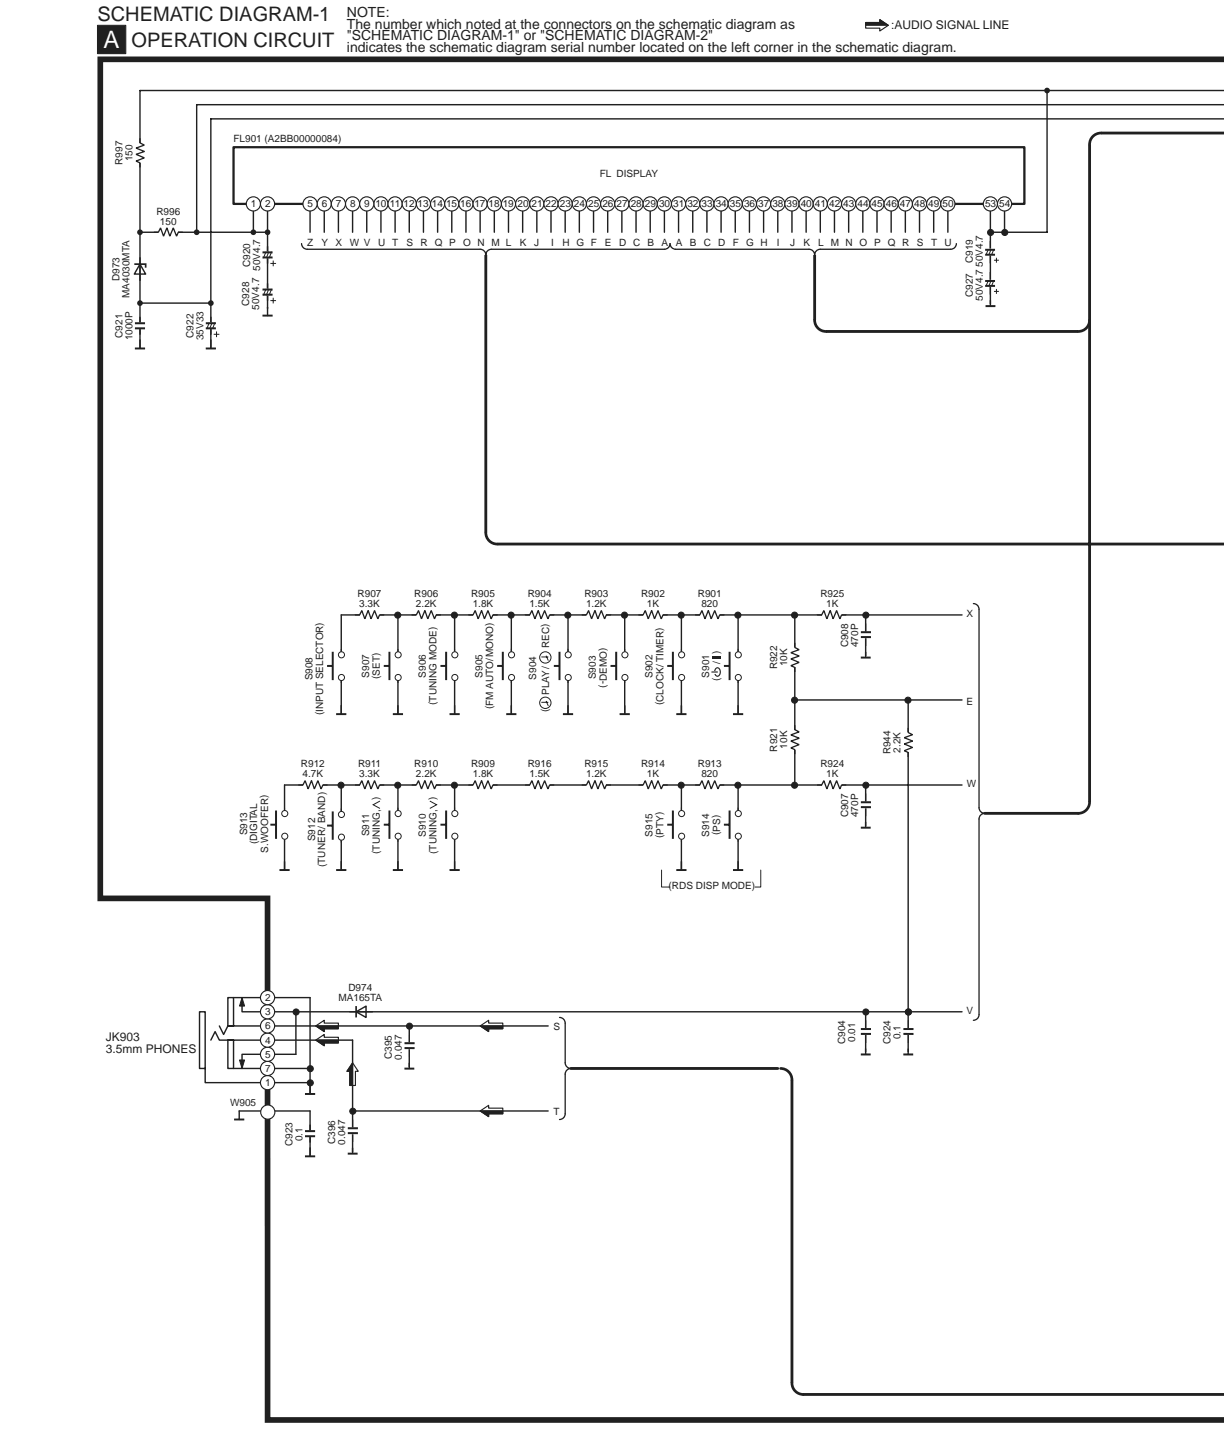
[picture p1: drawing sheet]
<svg xmlns="http://www.w3.org/2000/svg" width="216mm" height="253mm" viewBox="0 0 216 253" stroke-linecap="round" stroke-linejoin="round" font-family="sans-serif">
<g fill="none" stroke="#231f20" stroke-width=".25">
<path d="M215.9 16h-191.2v45.5M215.9 18.5h-181.2v22.5M44.7 36v5M47.2 36v19.7M54.7 36v5M57.2 36v5M59.7 36v5M62.2 36v5M64.7 36v5M67.2 36v5M69.7 36v5M72.2 36v5"/>
<path d="M74.7 36v5M77.2 36v5M79.7 36v5M82.2 36v5M84.7 36v5M87.2 36v5M89.7 36v5M92.2 36v5M94.7 36v5M97.2 36v5M99.7 36v5M102.2 36v5"/>
<path d="M104.7 36v5M107.2 36v5M109.7 36v5M112.2 36v5M114.7 36v5M117.2 36v5M119.7 36v5M122.2 36v5M124.7 36v5M127.2 36v5M129.7 36v5M132.2 36v5"/>
<path d="M134.7 36v5M137.2 36v5M139.7 36v5M142.2 36v5M144.7 36v5M147.2 36v5M149.7 36v5M152.2 36v5M154.7 36v5M157.2 36v5M159.7 36v5M162.2 36v5"/>
<path d="M164.7 36v5M167.2 36v5M215.9 21h-178.7v40.5M24.7 53.5h12.5M24.7 41h22.5M35.2 178.5h1v10h-1zM40.2 176h1v5h-1zM41.2 176h13.5M42.7 176v2.5h127M36.2 188.5v2.5h18.5M37.2 183.5l.7-1.5 .8 1.5h23.5M38.7 181l.7 1.5 .8-1.5h56.5"/>
<path d="M40.2 183.5h1v5h-1zM41.2 188.5h13.5M52.2 186h-9.5v2.5"/>
</g>
<g fill="#231f20" stroke="#231f20" stroke-width=".18">
<path d="M42.7 176l.4 1.5h-.9z"/>
<path d="M42.2 187h.9l-.4 1.5z"/>
</g>
<path d="M215.9 10.5h-198.2v148h29.5v92h168.7" fill="none" stroke="#231f20" stroke-width="1" stroke-linecap="butt"/>
<path d="M85.7 45v49M143.7 45v11.5" fill="none" stroke="#231f20" stroke-width=".5"/>
<path d="M46.3 55.7h1.8" fill="none" stroke="#231f20" stroke-width=".34"/>
<circle cx="47.2" cy="41" r=".5" fill="#231f20"/>
<path d="M24.7 60v1.5M37.2 60v1.5" fill="none" stroke="#231f20" stroke-width=".25"/>
<path d="M23.8 61.5h1.8M36.3 61.5h1.8" fill="none" stroke="#231f20" stroke-width=".34"/>
<g fill="#231f20">
<circle cx="37.2" cy="53.5" r=".5"/>
<circle cx="24.7" cy="53.5" r=".5"/>
<circle cx="44.7" cy="41" r=".5"/>
<circle cx="34.7" cy="41" r=".5"/>
<circle cx="24.7" cy="41" r=".5"/>
</g>
<path d="M184.7 16v25h-10" fill="none" stroke="#231f20" stroke-width=".25"/>
<circle cx="184.7" cy="16" r=".5" fill="#231f20"/>
<path d="M174.7 36v18M177.2 36v5M60.2 108.5h109.5M50.2 138.5h119.5M140.2 123.5h29.5M160.2 123.5v55M42.2 196h12.5" fill="none" stroke="#231f20" stroke-width=".25"/>
<path d="M192.2 25.5v116M194.2 23.5h21.7M145.7 58.5h44.5M87.7 96h128.2" fill="none" stroke="#231f20" stroke-width=".5"/>
<g fill="#fff" stroke="#231f20" stroke-width=".2">
<circle cx="47.2" cy="191" r="1.25"/>
<circle cx="47.2" cy="188.5" r="1.25"/>
<circle cx="47.2" cy="186" r="1.25"/>
<circle cx="47.2" cy="183.5" r="1.25"/>
<circle cx="47.2" cy="181" r="1.25"/>
<circle cx="47.2" cy="178.5" r="1.25"/>
<circle cx="47.2" cy="176" r="1.25"/>
<circle cx="47.2" cy="196.2" r="1.25"/>
</g>
<g fill="none" stroke="#231f20" stroke-width=".25">
<path d="M60.2 108.5v17.5M70.2 108.5v17.5M80.2 108.5v17.5M90.2 108.5v17.5M100.2 108.5v17.5M110.2 108.5v17.5M120.2 108.5v17.5M130.2 108.5v17.5M140.2 108.5v30M50.2 138.5v15M60.2 138.5v15M70.2 138.5v15"/>
<path d="M80.2 138.5v15M120.2 138.5v15M130.2 138.5v15M52.2 178.5v7.5M54.7 176v17M42.2 196v1.5M54.7 196v8M62.2 183.5v12.5h34.5"/>
</g>
<g fill="none" stroke="#231f20" stroke-width=".34">
<path d="M59.3 126h1.8M69.3 126h1.8M79.3 126h1.8M89.3 126h1.8M99.3 126h1.8M109.3 126h1.8M119.3 126h1.8M129.3 126h1.8M49.3 153.5h1.8M59.3 153.5h1.8M69.3 153.5h1.8M79.3 153.5h1.8"/>
<path d="M119.3 153.5h1.8M129.3 153.5h1.8M41.3 197.5h1.8M53.8 193h1.8M53.8 204h1.8"/>
</g>
<path d="M24.2 25.2h1v3.5h-1z" fill="#fff"/>
<path d="M24.7 24.5v.7l.8 .4-1.5 .5 1.5 .6-1.5 .5 1.5 .6-1.5 .6 .7 .3v.8" fill="none" stroke="#231f20" stroke-width=".23"/>
<path d="M27.9 40.4h3.5v1h-3.5z" fill="#fff"/>
<path d="M27.2 41h.7l.4-.8 .5 1.5 .6-1.5 .6 1.5 .6-1.5 .5 1.5 .4-.7h.7" fill="none" stroke="#231f20" stroke-width=".23"/>
<path d="M24.7 46.6l1 1.7h-2zM24.7 45.5v4M24.7 56v3M37.2 56v3M47.2 43.5v3" fill="none" stroke="#231f20" stroke-width=".25"/>
<path d="M23.7 46.6h2v.6" fill="none" stroke="#231f20" stroke-width=".3"/>
<g fill="#fff" stroke="#fff" stroke-width=".18">
<path d="M23.7 57h2v1h-2z"/>
<path d="M36.2 57h2v1h-2z"/>
<path d="M46.2 44.5h2v1h-2z"/>
</g>
<path d="M23.8 57.9h1.8M23.8 57h1.8M36.3 57.9h1.8M36.3 57h1.8M46.3 45.4h1.8M46.3 44.5h1.8" fill="none" stroke="#231f20" stroke-width=".35"/>
<path d="M36.9 57l-.4 1M37.4 57l-.4 1M37.7 59h1M37.9 57l-.4 1M38.2 58.5v1M46.9 44.5l-.4 1M47.4 44.5l-.4 1M47.7 46.5h1M47.9 44.5l-.4 1M48.2 46v1" fill="none" stroke="#231f20" stroke-width=".18"/>
<path d="M144.9 107.9h3.5v1h-3.5z" fill="#fff"/>
<path d="M144.2 108.5h.7l.4-.8 .5 1.5 .6-1.5 .6 1.5 .6-1.5 .5 1.5 .4-.7h.7" fill="none" stroke="#231f20" stroke-width=".23"/>
<path d="M139.7 114.2h1v3.5h-1z" fill="#fff"/>
<path d="M140.2 113.5v.7l.8 .4-1.5 .5 1.5 .6-1.5 .5 1.5 .6-1.5 .6 .7 .3v.8" fill="none" stroke="#231f20" stroke-width=".23"/>
<path d="M144.9 137.9h3.5v1h-3.5z" fill="#fff"/>
<path d="M144.2 138.5h.7l.4-.8 .5 1.5 .6-1.5 .6 1.5 .6-1.5 .5 1.5 .4-.7h.7" fill="none" stroke="#231f20" stroke-width=".23"/>
<path d="M139.7 128.7h1v3.5h-1z" fill="#fff"/>
<path d="M140.2 128v.7l.8 .4-1.5 .5 1.5 .6-1.5 .5 1.5 .6-1.5 .6 .7 .3v.8" fill="none" stroke="#231f20" stroke-width=".23"/>
<path d="M159.7 129.2h1v3.5h-1z" fill="#fff"/>
<path d="M160.2 128.5v.7l.8 .4-1.5 .5 1.5 .6-1.5 .5 1.5 .6-1.5 .6 .7 .3v.8" fill="none" stroke="#231f20" stroke-width=".23"/>
<path d="M61.7 178.5h4M62.8 178.5l1.8-1v2zM54.7 198.5v3" fill="none" stroke="#231f20" stroke-width=".25"/>
<path d="M62.8 177.5v2" fill="none" stroke="#231f20" stroke-width=".3"/>
<path d="M53.7 199.5h2v1h-2z" fill="#fff" stroke="#fff" stroke-width=".18"/>
<path d="M53.8 199.5h1.8M53.8 200.4h1.8" fill="none" stroke="#231f20" stroke-width=".35"/>
<path d="M53.4 137.9h3.5v1h-3.5z" fill="#fff"/>
<path d="M52.7 138.5h.7l.4-.8 .5 1.5 .6-1.5 .6 1.5 .6-1.5 .5 1.5 .4-.7h.7" fill="none" stroke="#231f20" stroke-width=".23"/>
<path d="M63.4 137.9h3.5v1h-3.5z" fill="#fff"/>
<path d="M62.7 138.5h.7l.4-.8 .5 1.5 .6-1.5 .6 1.5 .6-1.5 .5 1.5 .4-.7h.7" fill="none" stroke="#231f20" stroke-width=".23"/>
<path d="M73.4 137.9h3.5v1h-3.5z" fill="#fff"/>
<path d="M72.7 138.5h.7l.4-.8 .5 1.5 .6-1.5 .6 1.5 .6-1.5 .5 1.5 .4-.7h.7" fill="none" stroke="#231f20" stroke-width=".23"/>
<path d="M83.4 137.9h3.5v1h-3.5z" fill="#fff"/>
<path d="M82.7 138.5h.7l.4-.8 .5 1.5 .6-1.5 .6 1.5 .6-1.5 .5 1.5 .4-.7h.7" fill="none" stroke="#231f20" stroke-width=".23"/>
<path d="M93.4 137.9h3.5v1h-3.5z" fill="#fff"/>
<path d="M92.7 138.5h.7l.4-.8 .5 1.5 .6-1.5 .6 1.5 .6-1.5 .5 1.5 .4-.7h.7" fill="none" stroke="#231f20" stroke-width=".23"/>
<path d="M103.4 137.9h3.5v1h-3.5z" fill="#fff"/>
<path d="M102.7 138.5h.7l.4-.8 .5 1.5 .6-1.5 .6 1.5 .6-1.5 .5 1.5 .4-.7h.7" fill="none" stroke="#231f20" stroke-width=".23"/>
<path d="M113.4 137.9h3.5v1h-3.5z" fill="#fff"/>
<path d="M112.7 138.5h.7l.4-.8 .5 1.5 .6-1.5 .6 1.5 .6-1.5 .5 1.5 .4-.7h.7" fill="none" stroke="#231f20" stroke-width=".23"/>
<path d="M123.4 137.9h3.5v1h-3.5z" fill="#fff"/>
<path d="M122.7 138.5h.7l.4-.8 .5 1.5 .6-1.5 .6 1.5 .6-1.5 .5 1.5 .4-.7h.7" fill="none" stroke="#231f20" stroke-width=".23"/>
<path d="M63.4 107.9h3.5v1h-3.5z" fill="#fff"/>
<path d="M62.7 108.5h.7l.4-.8 .5 1.5 .6-1.5 .6 1.5 .6-1.5 .5 1.5 .4-.7h.7" fill="none" stroke="#231f20" stroke-width=".23"/>
<path d="M73.4 107.9h3.5v1h-3.5z" fill="#fff"/>
<path d="M72.7 108.5h.7l.4-.8 .5 1.5 .6-1.5 .6 1.5 .6-1.5 .5 1.5 .4-.7h.7" fill="none" stroke="#231f20" stroke-width=".23"/>
<path d="M83.4 107.9h3.5v1h-3.5z" fill="#fff"/>
<path d="M82.7 108.5h.7l.4-.8 .5 1.5 .6-1.5 .6 1.5 .6-1.5 .5 1.5 .4-.7h.7" fill="none" stroke="#231f20" stroke-width=".23"/>
<path d="M93.4 107.9h3.5v1h-3.5z" fill="#fff"/>
<path d="M92.7 108.5h.7l.4-.8 .5 1.5 .6-1.5 .6 1.5 .6-1.5 .5 1.5 .4-.7h.7" fill="none" stroke="#231f20" stroke-width=".23"/>
<path d="M103.4 107.9h3.5v1h-3.5z" fill="#fff"/>
<path d="M102.7 108.5h.7l.4-.8 .5 1.5 .6-1.5 .6 1.5 .6-1.5 .5 1.5 .4-.7h.7" fill="none" stroke="#231f20" stroke-width=".23"/>
<path d="M113.4 107.9h3.5v1h-3.5z" fill="#fff"/>
<path d="M112.7 108.5h.7l.4-.8 .5 1.5 .6-1.5 .6 1.5 .6-1.5 .5 1.5 .4-.7h.7" fill="none" stroke="#231f20" stroke-width=".23"/>
<path d="M123.4 107.9h3.5v1h-3.5z" fill="#fff"/>
<path d="M122.7 108.5h.7l.4-.8 .5 1.5 .6-1.5 .6 1.5 .6-1.5 .5 1.5 .4-.7h.7" fill="none" stroke="#231f20" stroke-width=".23"/>
<path d="M41.2 26h139.5v10h-139.5z" fill="none" stroke="#231f20" stroke-width=".4"/>
<g fill="#fff" stroke="#231f20" stroke-width=".2">
<circle cx="44.7" cy="36" r="1.25"/>
<circle cx="57.2" cy="36" r="1.25"/>
<circle cx="62.2" cy="36" r="1.25"/>
<circle cx="67.2" cy="36" r="1.25"/>
<circle cx="69.7" cy="36" r="1.25"/>
<circle cx="72.2" cy="36" r="1.25"/>
<circle cx="74.7" cy="36" r="1.25"/>
<circle cx="77.2" cy="36" r="1.25"/>
<circle cx="79.7" cy="36" r="1.25"/>
<circle cx="82.2" cy="36" r="1.25"/>
<circle cx="84.7" cy="36" r="1.25"/>
<circle cx="87.2" cy="36" r="1.25"/>
<circle cx="89.7" cy="36" r="1.25"/>
<circle cx="92.2" cy="36" r="1.25"/>
<circle cx="94.7" cy="36" r="1.25"/>
<circle cx="97.2" cy="36" r="1.25"/>
<circle cx="99.7" cy="36" r="1.25"/>
<circle cx="102.2" cy="36" r="1.25"/>
<circle cx="104.7" cy="36" r="1.25"/>
<circle cx="107.2" cy="36" r="1.25"/>
<circle cx="109.7" cy="36" r="1.25"/>
<circle cx="112.2" cy="36" r="1.25"/>
<circle cx="114.7" cy="36" r="1.25"/>
<circle cx="117.2" cy="36" r="1.25"/>
<circle cx="119.7" cy="36" r="1.25"/>
<circle cx="122.2" cy="36" r="1.25"/>
<circle cx="124.7" cy="36" r="1.25"/>
<circle cx="127.2" cy="36" r="1.25"/>
<circle cx="129.7" cy="36" r="1.25"/>
<circle cx="132.2" cy="36" r="1.25"/>
<circle cx="134.7" cy="36" r="1.25"/>
<circle cx="137.2" cy="36" r="1.25"/>
<circle cx="139.7" cy="36" r="1.25"/>
<circle cx="142.2" cy="36" r="1.25"/>
<circle cx="144.7" cy="36" r="1.25"/>
<circle cx="147.2" cy="36" r="1.25"/>
<circle cx="149.7" cy="36" r="1.25"/>
<circle cx="152.2" cy="36" r="1.25"/>
<circle cx="154.7" cy="36" r="1.25"/>
<circle cx="157.2" cy="36" r="1.25"/>
<circle cx="159.7" cy="36" r="1.25"/>
<circle cx="162.2" cy="36" r="1.25"/>
<circle cx="164.7" cy="36" r="1.25"/>
<circle cx="167.2" cy="36" r="1.25"/>
<circle cx="174.7" cy="36" r="1.25"/>
<circle cx="177.2" cy="36" r="1.25"/>
<circle cx="47.2" cy="36" r="1.25"/>
<circle cx="54.7" cy="36" r="1.25"/>
<circle cx="59.7" cy="36" r="1.25"/>
<circle cx="64.7" cy="36" r="1.25"/>
</g>
<path d="M126.4 117.8a.65 .65 0 0 1 .6 .3 .65 .65 0 0 1 0 .7 .46 .46 0 0 1-.4 .5 .46 .46 0 0 1-.5-.5 .92 .92 0 0 1 .3-1z" fill="none" stroke="#231f20" stroke-width=".2"/>
<path d="M125.6 118.3h1v.5h-1z" fill="#fff"/>
<path d="M125.6 118.5h1" fill="none" stroke="#231f20" stroke-width=".2"/>
<path d="M125.6 115.8h1.5v.4h-1.5z" fill="#231f20"/>
<g fill="none" stroke="#231f20" stroke-width=".18">
<path d="M46.9 51l-.4 1M47.4 51l-.4 1M47.7 53h1M47.9 51l-.4 1M48.2 52.5v1M174.3 44l-.3 .9M174.7 42.5v4M174.8 44l-.3 .9M175.3 44l-.4 .9M175.3 45.9h.9M175.8 45.5v.8M116.7 153.5v3h1.5"/>
<path d="M134.2 153.5v3h-1"/>
</g>
<path d="M47.2 50v3" fill="none" stroke="#231f20" stroke-width=".25"/>
<g fill="#fff" stroke="#fff" stroke-width=".18">
<path d="M46.2 51h2v1h-2z"/>
<path d="M173.7 44h2v1h-2z"/>
</g>
<path d="M46.3 52h1.8M46.3 51.1h1.8M173.8 44.1h1.7M173.8 44.9h1.7" fill="none" stroke="#231f20" stroke-width=".35"/>
<g fill="#231f20" stroke="#231f20" stroke-width=".18">
<path d="M17.2 4.5h5v5h-5z"/>
<circle cx="174.7" cy="41" r=".54"/>
<circle cx="177.2" cy="41" r=".54"/>
</g>
<path d="M85.7 94a2 2 0 0 0 2 2" fill="none" stroke="#231f20" stroke-width=".48"/>
<path d="M53.2 43a1 1 0 0 0 1 1h30.5a1 1 0 0 1 1 1 1 1 0 0 1 1-1h30.5a1 1 0 0 0 1-1 1 1 0 0 0 1 1h23.5a1 1 0 0 1 1 1 1 1 0 0 1 1-1h23a1 1 0 0 0 1-1" fill="none" stroke="#231f20" stroke-width=".23"/>
<path d="M173.7 53.6h2v.5h-2z" fill="#fff"/>
<path d="M174.7 53v1M72.2 181v7.5" fill="none" stroke="#231f20" stroke-width=".25"/>
<path d="M173.8 49.6h1.7M173.8 50.4h1.7M173.8 54h1.8" fill="none" stroke="#231f20" stroke-width=".35"/>
<path d="M174.3 49.5l-.3 .9M174.7 48v4M174.8 49.5l-.3 .9M175.3 49.5l-.4 .9M175.3 51.4h.9M175.8 51v.8" fill="none" stroke="#231f20" stroke-width=".18"/>
<path d="M173.7 49.5h2v1h-2z" fill="#fff" stroke="#fff" stroke-width=".18"/>
<path d="M194.2 23.5a2 2 0 0 0-2 2M143.7 56.5a2 2 0 0 0 2 2M192.2 56.5a2 2 0 0 1-2 2" fill="none" stroke="#231f20" stroke-width=".48"/>
<path d="M71.2 188.1h2v.5h-2z" fill="#fff"/>
<path d="M62.2 196v7.5M72.2 187.5v1" fill="none" stroke="#231f20" stroke-width=".25"/>
<path d="M71.3 188.5h1.8M71.3 184h1.8M71.3 184.9h1.8" fill="none" stroke="#231f20" stroke-width=".35"/>
<path d="M72.2 182.5v4" fill="none" stroke="#231f20" stroke-width=".18"/>
<path d="M71.2 184h2v1h-2z" fill="#fff" stroke="#fff" stroke-width=".18"/>
<circle cx="72.2" cy="181" r=".54" fill="#231f20" stroke="#231f20" stroke-width=".18"/>
<path d="M61.2 203.1h2v.5h-2z" fill="#fff"/>
<path d="M152.7 138.5v7.5M62.2 202.5v1" fill="none" stroke="#231f20" stroke-width=".25"/>
<path d="M61.3 199h1.8M61.3 199.9h1.8M61.3 203.5h1.8" fill="none" stroke="#231f20" stroke-width=".35"/>
<path d="M62.2 197.5v4" fill="none" stroke="#231f20" stroke-width=".18"/>
<path d="M61.2 199h2v1h-2z" fill="#fff" stroke="#fff" stroke-width=".18"/>
<circle cx="62.2" cy="196" r=".54" fill="#231f20" stroke="#231f20" stroke-width=".18"/>
<path d="M151.7 145.6h2v.5h-2z" fill="#fff"/>
<path d="M152.7 145v1M160.2 178.5v7.5" fill="none" stroke="#231f20" stroke-width=".25"/>
<path d="M151.8 146h1.8M151.8 141.5h1.8M151.8 142.4h1.8" fill="none" stroke="#231f20" stroke-width=".35"/>
<path d="M152.7 140v4" fill="none" stroke="#231f20" stroke-width=".18"/>
<path d="M151.7 141.5h2v1h-2z" fill="#fff" stroke="#fff" stroke-width=".18"/>
<circle cx="152.7" cy="138.5" r=".54" fill="#231f20" stroke="#231f20" stroke-width=".18"/>
<path d="M159.2 185.6h2v.5h-2z" fill="#fff"/>
<path d="M152.7 108.5v7.5M160.2 185v1" fill="none" stroke="#231f20" stroke-width=".25"/>
<path d="M159.3 186h1.8M159.3 181.5h1.8M159.3 182.4h1.8" fill="none" stroke="#231f20" stroke-width=".35"/>
<path d="M160.2 180v4" fill="none" stroke="#231f20" stroke-width=".18"/>
<path d="M159.2 181.5h2v1h-2z" fill="#fff" stroke="#fff" stroke-width=".18"/>
<circle cx="160.2" cy="178.5" r=".54" fill="#231f20" stroke="#231f20" stroke-width=".18"/>
<path d="M151.7 115.6h2v.5h-2z" fill="#fff"/>
<path d="M152.7 115v1" fill="none" stroke="#231f20" stroke-width=".25"/>
<path d="M151.8 116h1.8M151.8 111.5h1.8M151.8 112.4h1.8M127.7 145.5h1M128.7 143v5" fill="none" stroke="#231f20" stroke-width=".35"/>
<path d="M152.7 110v4M130.2 142.5v6" fill="none" stroke="#231f20" stroke-width=".18"/>
<g fill="#fff" stroke="#fff" stroke-width=".18">
<path d="M151.7 111.5h2v1h-2z"/>
<path d="M129.7 143.5h1v3.9h-1z"/>
</g>
<g fill="#231f20" stroke="#231f20" stroke-width=".18">
<circle cx="152.7" cy="108.5" r=".54"/>
<circle cx="160.2" cy="123.5" r=".54"/>
<circle cx="160.2" cy="178.5" r=".54"/>
<circle cx="140.2" cy="123.5" r=".54"/>
<circle cx="140.2" cy="138.5" r=".54"/>
<circle cx="140.2" cy="108.5" r=".54"/>
<circle cx="130.2" cy="108.5" r=".54"/>
<circle cx="120.2" cy="108.5" r=".54"/>
<circle cx="110.2" cy="108.5" r=".54"/>
<circle cx="100.2" cy="108.5" r=".54"/>
<circle cx="90.2" cy="108.5" r=".54"/>
<circle cx="80.2" cy="108.5" r=".54"/>
<circle cx="70.2" cy="108.5" r=".54"/>
<circle cx="130.2" cy="138.5" r=".54"/>
<circle cx="120.2" cy="138.5" r=".54"/>
<circle cx="80.2" cy="138.5" r=".54"/>
<circle cx="70.2" cy="138.5" r=".54"/>
<circle cx="60.2" cy="138.5" r=".54"/>
</g>
<g fill="#fff" stroke="#231f20" stroke-width=".18">
<circle cx="130.2" cy="147.5" r=".54"/>
<circle cx="130.2" cy="143.5" r=".54"/>
</g>
<path d="M120.2 142.5v6" fill="none" stroke="#231f20" stroke-width=".18"/>
<path d="M117.7 145.5h1M118.7 143v5" fill="none" stroke="#231f20" stroke-width=".35"/>
<path d="M119.7 143.5h1v3.9h-1z" fill="#fff" stroke="#fff" stroke-width=".18"/>
<g fill="#fff" stroke="#231f20" stroke-width=".18">
<circle cx="120.2" cy="147.5" r=".54"/>
<circle cx="120.2" cy="143.5" r=".54"/>
</g>
<path d="M67 141.3l-1.2 .7 1.2 .6M75.8 141.3l1.2 .7-1.2 .6M80.2 142.5v6" fill="none" stroke="#231f20" stroke-width=".18"/>
<path d="M77.7 145.5h1M78.7 143v5" fill="none" stroke="#231f20" stroke-width=".35"/>
<path d="M79.7 143.5h1v3.9h-1z" fill="#fff" stroke="#fff" stroke-width=".18"/>
<g fill="#fff" stroke="#231f20" stroke-width=".18">
<circle cx="80.2" cy="147.5" r=".54"/>
<circle cx="80.2" cy="143.5" r=".54"/>
</g>
<path d="M70.2 142.5v6" fill="none" stroke="#231f20" stroke-width=".18"/>
<path d="M67.7 145.5h1M68.7 143v5" fill="none" stroke="#231f20" stroke-width=".35"/>
<path d="M69.7 143.5h1v3.9h-1z" fill="#fff" stroke="#fff" stroke-width=".18"/>
<g fill="#fff" stroke="#231f20" stroke-width=".18">
<circle cx="70.2" cy="147.5" r=".54"/>
<circle cx="70.2" cy="143.5" r=".54"/>
</g>
<path d="M60.2 142.6v6" fill="none" stroke="#231f20" stroke-width=".18"/>
<path d="M57.7 145.6h1M58.7 143.1v5" fill="none" stroke="#231f20" stroke-width=".35"/>
<path d="M59.7 143.6h1v4h-1z" fill="#fff" stroke="#fff" stroke-width=".18"/>
<g fill="#fff" stroke="#231f20" stroke-width=".18">
<circle cx="60.2" cy="147.7" r=".54"/>
<circle cx="60.2" cy="143.7" r=".54"/>
</g>
<path d="M50.2 142.5v6" fill="none" stroke="#231f20" stroke-width=".18"/>
<path d="M47.7 145.5h1M48.7 143v5" fill="none" stroke="#231f20" stroke-width=".35"/>
<path d="M49.7 143.5h1v3.9h-1z" fill="#fff" stroke="#fff" stroke-width=".18"/>
<g fill="#fff" stroke="#231f20" stroke-width=".18">
<circle cx="50.2" cy="147.5" r=".54"/>
<circle cx="50.2" cy="143.5" r=".54"/>
</g>
<path d="M130.2 114.5v6" fill="none" stroke="#231f20" stroke-width=".18"/>
<path d="M127.7 117.5h1M128.7 115v5" fill="none" stroke="#231f20" stroke-width=".35"/>
<path d="M129.7 115.5h1v3.9h-1z" fill="#fff" stroke="#fff" stroke-width=".18"/>
<g fill="#fff" stroke="#231f20" stroke-width=".18">
<circle cx="130.2" cy="119.5" r=".54"/>
<circle cx="130.2" cy="115.5" r=".54"/>
</g>
<path d="M120.2 114.5v6" fill="none" stroke="#231f20" stroke-width=".18"/>
<path d="M117.7 117.5h1M118.7 115v5" fill="none" stroke="#231f20" stroke-width=".35"/>
<path d="M119.7 115.5h1v3.9h-1z" fill="#fff" stroke="#fff" stroke-width=".18"/>
<g fill="#fff" stroke="#231f20" stroke-width=".18">
<circle cx="120.2" cy="119.5" r=".54"/>
<circle cx="120.2" cy="115.5" r=".54"/>
</g>
<path d="M110.2 114.5v6" fill="none" stroke="#231f20" stroke-width=".18"/>
<path d="M107.7 117.5h1M108.7 115v5" fill="none" stroke="#231f20" stroke-width=".35"/>
<path d="M109.7 115.5h1v3.9h-1z" fill="#fff" stroke="#fff" stroke-width=".18"/>
<g fill="#fff" stroke="#231f20" stroke-width=".18">
<circle cx="110.2" cy="119.5" r=".54"/>
<circle cx="110.2" cy="115.5" r=".54"/>
</g>
<path d="M100.2 114.5v6" fill="none" stroke="#231f20" stroke-width=".18"/>
<path d="M97.7 117.5h1M98.7 115v5" fill="none" stroke="#231f20" stroke-width=".35"/>
<path d="M99.7 115.5h1v3.9h-1z" fill="#fff" stroke="#fff" stroke-width=".18"/>
<g fill="#fff" stroke="#231f20" stroke-width=".18">
<circle cx="100.2" cy="119.5" r=".54"/>
<circle cx="100.2" cy="115.5" r=".54"/>
</g>
<path d="M90.2 114.5v6" fill="none" stroke="#231f20" stroke-width=".18"/>
<path d="M87.7 117.5h1M88.7 115v5" fill="none" stroke="#231f20" stroke-width=".35"/>
<path d="M89.7 115.5h1v3.9h-1z" fill="#fff" stroke="#fff" stroke-width=".18"/>
<g fill="#fff" stroke="#231f20" stroke-width=".18">
<circle cx="90.2" cy="119.5" r=".54"/>
<circle cx="90.2" cy="115.5" r=".54"/>
</g>
<path d="M80.2 114.5v6" fill="none" stroke="#231f20" stroke-width=".18"/>
<path d="M77.7 117.5h1M78.7 115v5" fill="none" stroke="#231f20" stroke-width=".35"/>
<path d="M79.7 115.5h1v3.9h-1z" fill="#fff" stroke="#fff" stroke-width=".18"/>
<g fill="#fff" stroke="#231f20" stroke-width=".18">
<circle cx="80.2" cy="119.5" r=".54"/>
<circle cx="80.2" cy="115.5" r=".54"/>
</g>
<path d="M70.2 114.5v6" fill="none" stroke="#231f20" stroke-width=".18"/>
<path d="M67.7 117.5h1M68.7 115v5" fill="none" stroke="#231f20" stroke-width=".35"/>
<path d="M69.7 115.5h1v3.9h-1z" fill="#fff" stroke="#fff" stroke-width=".18"/>
<g fill="#fff" stroke="#231f20" stroke-width=".18">
<circle cx="70.2" cy="119.5" r=".54"/>
<circle cx="70.2" cy="115.5" r=".54"/>
</g>
<path d="M60.2 114.5v6" fill="none" stroke="#231f20" stroke-width=".18"/>
<path d="M57.7 117.5h1M58.7 115v5" fill="none" stroke="#231f20" stroke-width=".35"/>
<path d="M59.7 115.5h1v3.9h-1z" fill="#fff" stroke="#fff" stroke-width=".18"/>
<g fill="#fff" stroke="#231f20" stroke-width=".18">
<circle cx="60.2" cy="119.5" r=".54"/>
<circle cx="60.2" cy="115.5" r=".54"/>
</g>
<g fill="none" stroke="#231f20" stroke-width=".18">
<path d="M95.5 115.9h1.2M96.4 115.7l.3 .8M95.5 123.9h1.2M96.4 123.7l.3 .8"/>
<circle cx="96.2" cy="116" r="1"/>
<circle cx="96.2" cy="124" r="1"/>
</g>
<g fill="#231f20" stroke="#231f20" stroke-width=".18">
<circle cx="52.2" cy="178.5" r=".54"/>
<circle cx="54.7" cy="188.5" r=".54"/>
<circle cx="54.7" cy="191" r=".54"/>
</g>
<path d="M171.7 106.5a1 1 0 0 1 1 1v35a1 1 0 0 0 1 1 1 1 0 0 0-1 1v34.5a1 1 0 0 1-1 1M98.7 179.5a1 1 0 0 1 1 1v7a1 1 0 0 0 1 1 1 1 0 0 0-1 1v7a1 1 0 0 1-1 1" fill="none" stroke="#231f20" stroke-width=".23"/>
<path d="M173.7 143.5h16.5M100.7 188.5h36.5" fill="none" stroke="#231f20" stroke-width=".5"/>
<path d="M192.2 141.5a2 2 0 0 1-2 2" fill="none" stroke="#231f20" stroke-width=".48"/>
<path d="M152.7 178.5v7.5" fill="none" stroke="#231f20" stroke-width=".25"/>
<path d="M151.7 185.6h2v.5h-2z" fill="#fff"/>
<path d="M152.7 185v1" fill="none" stroke="#231f20" stroke-width=".25"/>
<path d="M151.8 186h1.8M151.8 181.5h1.8M151.8 182.4h1.8" fill="none" stroke="#231f20" stroke-width=".35"/>
<path d="M152.7 180v4" fill="none" stroke="#231f20" stroke-width=".18"/>
<path d="M151.7 181.5h2v1h-2z" fill="#fff" stroke="#fff" stroke-width=".18"/>
<g fill="#231f20" stroke="#231f20" stroke-width=".18">
<path d="M152.7 4h2.5v-.5l1.5 1h-4z"/>
<path d="M84.7 181h4v.5h-2.5v.5z"/>
<path d="M84.7 196h4v.5h-2.5v.5z"/>
<path d="M62.2 187.5v4h-.5v-2.5h-.5z"/>
<path d="M55.7 183.5h4v.5h-2.5v.5z"/>
<path d="M55.7 181h4v.5h-2.5v.5z"/>
<circle cx="152.7" cy="178.5" r=".54"/>
</g>
<path d="M139.7 190.5v53.5M141.7 246h74.2" fill="none" stroke="#231f20" stroke-width=".5"/>
<path d="M137.7 188.5a2 2 0 0 1 2 2M139.7 244a2 2 0 0 0 2 2" fill="none" stroke="#231f20" stroke-width=".48"/>
<path d="M152.7 4h2.5v-.5l1.5 1-1.5 1v-.5h-2.5zM55.7 183.5l1.5-1v.5h2.5v1h-2.5v.5zM55.7 181l1.5-1v.5h2.5v1h-2.5v.5zM62.2 187.5l1 1.5h-.5v2.5h-1v-2.5h-.5zM84.7 181l1.5-1v.5h2.5v1h-2.5v.5zM84.7 196l1.5-1v.5h2.5v1h-2.5v.5z" fill="none" stroke="#231f20" stroke-width=".2"/>
<text font-size="4.2" fill="#fff" x="18.2" y="8.4">A</text>
<g font-size="3.5" fill="#231f20">
<text x="17.2" y="3.8">SCHEMATIC DIAGRAM-1</text>
<text x="23.2" y="8.3">OPERATION CIRCUIT</text>
</g>
<g font-size="2.5" fill="#231f20">
<text x="61.2" y="2.9">NOTE:</text>
<text x="61.2" y="5">The number which noted at the connectors on the schematic diagram as</text>
<text x="61.2" y="7.1">&quot;SCHEMATIC DIAGRAM-1&quot; or &quot;SCHEMATIC DIAGRAM-2&quot;</text>
<text x="61.2" y="9.2">indicates the schematic diagram serial number located on the left corner in the schematic diagram.</text>
</g>
<g font-size="2.1" fill="#231f20">
<text x="157.2" y="5.2">:AUDIO SIGNAL LINE</text>
<text x="18.7" y="183.7">JK903</text>
<text x="18.7" y="185.8">3.5mm PHONES</text>
</g>
<g font-size="1.8" fill="#231f20">
<text x="21.6" y="29.1" transform="rotate(-90 21.6 29.1)">R997</text>
<text x="23.4" y="28.4" transform="rotate(-90 23.4 28.4)">150</text>
<text x="41.2" y="25.1">FL901 (A2BB00000084)</text>
<text x="105.8" y="31.3">FL DISPLAY</text>
<text x="27.6" y="37.9">R996</text>
<text x="28.2" y="39.6">150</text>
<text x="44.3" y="36.6">1</text>
<text x="46.8" y="36.6">2</text>
<text x="54.3" y="36.6">5</text>
<text x="56.8" y="36.6">6</text>
<text x="59.3" y="36.6">7</text>
<text x="61.8" y="36.6">8</text>
<text x="64.3" y="36.6">9</text>
<text x="66.2" y="36.6">10</text>
<text x="68.8" y="36.6">11</text>
<text x="71.2" y="36.6">12</text>
<text x="73.7" y="36.6">13</text>
<text x="76.2" y="36.6">14</text>
<text x="78.7" y="36.6">15</text>
<text x="81.2" y="36.6">16</text>
<text x="83.7" y="36.6">17</text>
<text x="86.2" y="36.6">18</text>
<text x="88.7" y="36.6">19</text>
<text x="91.3" y="36.6">20</text>
<text x="93.7" y="36.6">21</text>
<text x="96.2" y="36.6">22</text>
<text x="98.7" y="36.6">23</text>
<text x="101.2" y="36.6">24</text>
<text x="103.7" y="36.6">25</text>
<text x="106.2" y="36.6">26</text>
<text x="108.7" y="36.6">27</text>
<text x="111.2" y="36.6">28</text>
<text x="113.7" y="36.6">29</text>
<text x="116.2" y="36.6">30</text>
<text x="118.7" y="36.6">31</text>
<text x="121.2" y="36.6">32</text>
<text x="123.7" y="36.6">33</text>
<text x="126.2" y="36.6">34</text>
<text x="128.7" y="36.6">35</text>
<text x="131.2" y="36.6">36</text>
<text x="133.7" y="36.6">37</text>
<text x="136.2" y="36.6">38</text>
<text x="138.7" y="36.6">39</text>
<text x="141.2" y="36.6">40</text>
<text x="143.7" y="36.6">41</text>
<text x="146.2" y="36.6">42</text>
<text x="148.7" y="36.6">43</text>
<text x="151.2" y="36.6">44</text>
<text x="153.7" y="36.6">45</text>
<text x="156.2" y="36.6">46</text>
<text x="158.7" y="36.6">47</text>
<text x="161.2" y="36.6">48</text>
<text x="163.7" y="36.6">49</text>
<text x="166.2" y="36.6">50</text>
<text x="173.7" y="36.6">53</text>
<text x="176.2" y="36.6">54</text>
<text x="44.1" y="47.1" transform="rotate(-90 44.1 47.1)">C920</text>
<text x="45.9" y="47.8" transform="rotate(-90 45.9 47.8)">50V4.7</text>
<text x="54.2" y="43.4">Z</text>
<text x="56.7" y="43.4">Y</text>
<text x="59.2" y="43.4">X</text>
<text x="61.7" y="43.4">W V</text>
<text x="66.7" y="43.4">U T</text>
<text x="71.7" y="43.4">S</text>
<text x="74.2" y="43.4">R Q P</text>
<text x="81.7" y="43.4">O N M L</text>
<text x="91.7" y="43.4">K</text>
<text x="94.2" y="43.4">J</text>
<text x="97.2" y="43.4">I</text>
<text x="99.2" y="43.4">H G F</text>
<text x="106.7" y="43.4">E</text>
<text x="109.2" y="43.4">D C B</text>
<text x="116.7" y="43.4">A</text>
<text x="119.2" y="43.4">A</text>
<text x="121.7" y="43.4">B</text>
<text x="124.2" y="43.4">C D</text>
<text x="129.3" y="43.4">F</text>
<text x="131.6" y="43.4">G H</text>
<text x="137" y="43.4">I</text>
<text x="139.3" y="43.4">J</text>
<text x="141.7" y="43.4">K</text>
<text x="144.3" y="43.4">L</text>
<text x="146.6" y="43.4">M N O P Q R</text>
<text x="161.7" y="43.4">S</text>
<text x="164.3" y="43.4">T</text>
<text x="166.6" y="43.4">U</text>
<text x="171.6" y="46.4" transform="rotate(-90 171.6 46.4)">C919</text>
<text x="173.4" y="47.1" transform="rotate(-90 173.4 47.1)">50V4.7</text>
<text x="21.1" y="49.6" transform="rotate(-90 21.1 49.6)">D973</text>
<text x="22.9" y="52.5" transform="rotate(-90 22.9 52.5)">MA4030MTA</text>
<text x="44" y="53.9" transform="rotate(-90 44 53.9)">C928</text>
<text x="171.6" y="52.4" transform="rotate(-90 171.6 52.4)">C927</text>
<text x="173.4" y="53.1" transform="rotate(-90 173.4 53.1)">50V4.7</text>
<text x="21.6" y="59.6" transform="rotate(-90 21.6 59.6)">C921</text>
<text x="34.1" y="59.6" transform="rotate(-90 34.1 59.6)">C922</text>
<text x="45.7" y="54.6" transform="rotate(-90 45.7 54.6)">50V4.7</text>
<text x="23.4" y="60" transform="rotate(-90 23.4 60)">1000P</text>
<text x="35.9" y="60" transform="rotate(-90 35.9 60)">35V33</text>
<text x="63.1" y="105.4">R907</text>
<text x="63.4" y="107.1">3.3K</text>
<text x="73.1" y="105.4">R906</text>
<text x="73.4" y="107.1">2.2K</text>
<text x="83.1" y="105.4">R905</text>
<text x="83.4" y="107.1">1.8K</text>
<text x="93.1" y="105.4">R904</text>
<text x="93.4" y="107.1">1.5K</text>
<text x="103.1" y="105.4">R903</text>
<text x="103.4" y="107.1">1.2K</text>
<text x="113.1" y="105.4">R902</text>
<text x="114.1" y="107.1">1K</text>
<text x="123.1" y="105.4">R901</text>
<text x="123.7" y="107.1">820</text>
<text x="144.7" y="105.4">R925</text>
<text x="145.7" y="107.1">1K</text>
<text x="170.5" y="108.9">X</text>
<text x="65.1" y="119.5" transform="rotate(-90 65.1 119.5)">S907</text>
<text x="66.9" y="119.8" transform="rotate(-90 66.9 119.8)">(SET)</text>
<text x="75.1" y="119.5" transform="rotate(-90 75.1 119.5)">S906</text>
<text x="85.1" y="119.5" transform="rotate(-90 85.1 119.5)">S905</text>
<text x="94.6" y="119.9" transform="rotate(-90 94.6 119.9)">S904</text>
<text x="96.9" y="114.3" transform="rotate(-90 96.9 114.3)">REC)</text>
<text x="105.1" y="119.8" transform="rotate(-90 105.1 119.8)">S903</text>
<text x="115.1" y="119.6" transform="rotate(-90 115.1 119.6)">S902</text>
<text x="125.1" y="119.5" transform="rotate(-90 125.1 119.5)">S901</text>
<text x="127.1" y="117.2" transform="rotate(-90 127.1 117.2)">/ )</text>
<text x="137.1" y="118.1" transform="rotate(-90 137.1 118.1)">R922</text>
<text x="138.9" y="117.5" transform="rotate(-90 138.9 117.5)">10K</text>
<text x="149.6" y="114.2" transform="rotate(-90 149.6 114.2)">C908</text>
<text x="151.4" y="114.1" transform="rotate(-90 151.4 114.1)">470P</text>
<text x="55.1" y="120" transform="rotate(-90 55.1 120)">S908</text>
<text x="76.9" y="124.3" transform="rotate(-90 76.9 124.3)">(TUNING MODE)</text>
<text x="86.9" y="125.1" transform="rotate(-90 86.9 125.1)">(FM AUTO/MONO)</text>
<text x="96.7" y="125.6" transform="rotate(-90 96.7 125.6)">(</text>
<text x="96.9" y="122.6" transform="rotate(-90 96.9 122.6)">PLAY/</text>
<text x="106.9" y="121.3" transform="rotate(-90 106.9 121.3)">(-DEMO)</text>
<text x="116.9" y="124.4" transform="rotate(-90 116.9 124.4)">(CLOCK/ TIMER)</text>
<text x="126.9" y="120.1" transform="rotate(-90 126.9 120.1)">(</text>
<text x="170.5" y="124.4">E</text>
<text x="56.9" y="126.2" transform="rotate(-90 56.9 126.2)">(INPUT SELECTOR)</text>
<text x="53.1" y="135.4">R912</text>
<text x="53.4" y="137.1">4.7K</text>
<text x="63.1" y="135.4">R911</text>
<text x="63.4" y="137.1">3.3K</text>
<text x="73.1" y="135.4">R910</text>
<text x="73.4" y="137.1">2.2K</text>
<text x="83.1" y="135.4">R909</text>
<text x="83.4" y="137.1">1.8K</text>
<text x="93.1" y="135.4">R916</text>
<text x="93.4" y="137.1">1.5K</text>
<text x="103.1" y="135.4">R915</text>
<text x="103.4" y="137.1">1.2K</text>
<text x="113.1" y="135.4">R914</text>
<text x="114.1" y="137.1">1K</text>
<text x="123.1" y="135.4">R913</text>
<text x="123.7" y="137.1">820</text>
<text x="137.1" y="132.6" transform="rotate(-90 137.1 132.6)">R921</text>
<text x="138.9" y="132" transform="rotate(-90 138.9 132)">10K</text>
<text x="144.7" y="135.4">R924</text>
<text x="145.7" y="137.1">1K</text>
<text x="157.1" y="133.1" transform="rotate(-90 157.1 133.1)">R944</text>
<text x="158.9" y="132.8" transform="rotate(-90 158.9 132.8)">2.2K</text>
<text x="66.9" y="141.1" transform="rotate(-90 66.9 141.1)">)</text>
<text x="76.9" y="141.1" transform="rotate(-90 76.9 141.1)">)</text>
<text x="170.5" y="138.9">W</text>
<text x="43.6" y="147.4" transform="rotate(-90 43.6 147.4)">S913</text>
<text x="45.4" y="148.9" transform="rotate(-90 45.4 148.9)">(DIGITAL</text>
<text x="55.6" y="148.4" transform="rotate(-90 55.6 148.4)">S912</text>
<text x="65.1" y="147.5" transform="rotate(-90 65.1 147.5)">S911</text>
<text x="75.1" y="147.6" transform="rotate(-90 75.1 147.6)">S910</text>
<text x="115.1" y="147.6" transform="rotate(-90 115.1 147.6)">S915</text>
<text x="116.9" y="147.8" transform="rotate(-90 116.9 147.8)">(PTY)</text>
<text x="125.1" y="147.6" transform="rotate(-90 125.1 147.6)">S914</text>
<text x="126.9" y="147.3" transform="rotate(-90 126.9 147.3)">(PS)</text>
<text x="149.6" y="144.2" transform="rotate(-90 149.6 144.2)">C907</text>
<text x="151.4" y="144.1" transform="rotate(-90 151.4 144.1)">470P</text>
<text x="47.3" y="150.4" transform="rotate(-90 47.3 150.4)">S.WOOFER)</text>
<text x="57.4" y="152.9" transform="rotate(-90 57.4 152.9)">(TUNER/ BAND)</text>
<text x="66.9" y="150.6" transform="rotate(-90 66.9 150.6)">(TUNING,</text>
<text x="77" y="150.6" transform="rotate(-90 77 150.6)">(TUNING,</text>
<text x="117.9" y="156.9">(RDS DISP MODE)</text>
<text x="46.8" y="179.1">3</text>
<text x="46.8" y="176.6">2</text>
<text x="59.7" y="176.6">MA165TA</text>
<text x="61.4" y="174.9">D974</text>
<text x="170.5" y="178.9">V</text>
<text x="46.8" y="184.1">4</text>
<text x="46.8" y="181.6">6</text>
<text x="97.6" y="181.6">S</text>
<text x="149.1" y="184.2" transform="rotate(-90 149.1 184.2)">C904</text>
<text x="150.9" y="183.8" transform="rotate(-90 150.9 183.8)">0.01</text>
<text x="157.1" y="184.2" transform="rotate(-90 157.1 184.2)">C924</text>
<text x="158.9" y="183.3" transform="rotate(-90 158.9 183.3)">0.1</text>
<text x="46.8" y="191.6">1</text>
<text x="46.8" y="189.1">7</text>
<text x="46.8" y="186.6">5</text>
<text x="69.1" y="186.8" transform="rotate(-90 69.1 186.8)">C395</text>
<text x="70.9" y="186.9" transform="rotate(-90 70.9 186.9)">0.047</text>
<text x="40.6" y="195.1">W905</text>
<text x="97.7" y="196.6">T</text>
<text x="51.6" y="202.2" transform="rotate(-90 51.6 202.2)">C923</text>
<text x="53.4" y="201.3" transform="rotate(-90 53.4 201.3)">0.1</text>
<text x="59.1" y="201.8" transform="rotate(-90 59.1 201.8)">C396</text>
<text x="60.9" y="201.9" transform="rotate(-90 60.9 201.9)">0.047</text>
</g>
</svg>
